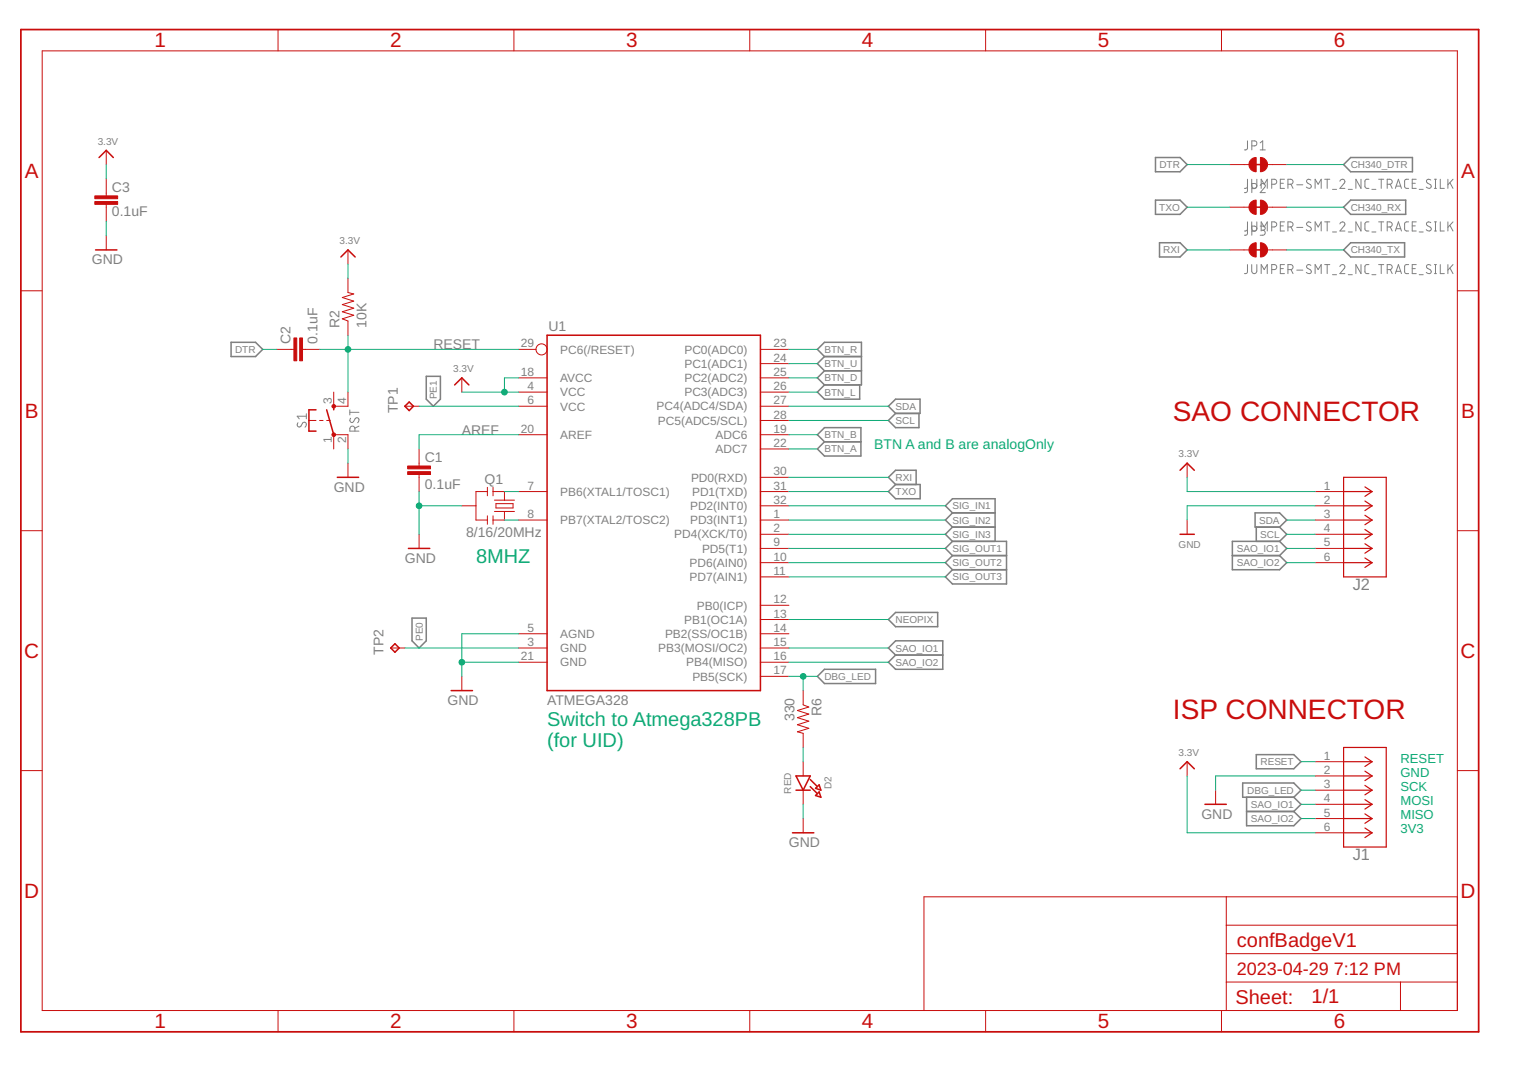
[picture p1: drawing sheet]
<svg xmlns="http://www.w3.org/2000/svg" width="297mm" height="210mm" viewBox="0 0 297 210" stroke-linecap="round" stroke-linejoin="round" font-family="sans-serif">
<g fill="none" stroke="#808080" stroke-width=".19">
<path d="M242.8 36.3l-.1 .3-.5 .1M242.8 27.4v1.6l-.2 .2h-.4M242.8 34.9v2.4l-.2 .2h-.4M243.6 34.9l.1 2.6M243.7 28.4h.5a.49 .49 0 0 0 .5-.5 .49 .49 0 0 0-.5-.5h-.5v1.8M243.7 35.7h.5a.5 .5 0 0 1 .5 .5 .5 .5 0 0 1-.5 .5h-.5M244.6 34.9v1.3a.5 .5 0 0 1-.5 .5 .5 .5 0 0 1-.5-.5M245.3 36.1a.49 .49 0 0 1 .7-.3 .49 .49 0 0 1 .1 .7l-.8 1h1M245.3 29.2h1M245.3 27.8l.5-.4v1.8M245.5 36.7v-1.8l.6 1 .6-1v1.8M247.5 35.9h.5a.49 .49 0 0 0 .5-.5 .49 .49 0 0 0-.5-.5h-.5v1.8"/>
<path d="M249.2 35.7h.6M250 34.9h-.8v1.8h.8M250.7 35.9h.5a.49 .49 0 0 0 .5-.5 .49 .49 0 0 0-.5-.5h-.5v1.8M251.3 35.9l.4 .8M252.4 36h1.2M255.2 35.1l-.6-.2-.3 .4 .2 .3 .6 .3a.44 .44 0 0 1 0 .7 .44 .44 0 0 1-.7 0l-.1-.2M256 36.7v-1.8l.6 1 .6-1v1.8M257.9 34.9h.9M258.3 34.9v1.8M259.4 36.9h.8M260.8 35.3a.48 .48 0 0 1 .7-.4 .48 .48 0 0 1 .1 .8l-.8 1h1M262.4 36.9h.8"/>
<path d="M264.9 34.9v1.8l-1-1.8v1.8M266.5 34.9h-.6l-.2 .4v1.1l.2 .2 .6 .1M267 36.9h.8M268.4 34.9h.9M268.9 34.9v1.8M270 35.9h.5a.49 .49 0 0 0 .5-.5 .49 .49 0 0 0-.5-.5h-.5v1.8M270.6 35.9l.4 .8M271.6 36.7l.6-1.8 .6 1.8M271.8 36.2h.8M274.2 34.9h-.6l-.2 .4v1.1l.2 .2 .6 .1M274.9 35.7h.6M275.7 34.9h-.8v1.8h.8"/>
<path d="M276.2 36.9h.8M278.5 35.1l-.2-.2a.41 .41 0 0 0-.6 .2 .41 .41 0 0 0 .2 .5l.5 .3a.41 .41 0 0 1 .1 .6 .41 .41 0 0 1-.5 .1l-.4-.2M279.2 36.7h.4M279.2 34.9h.4M279.4 34.9v1.8M280.4 34.9v1.8h.7M281.8 34.9v1.8M282.2 35.6l.6 1.1M282.8 34.9l-1 1.1M242.8 44.6l-.1 .3-.5 .1M242.8 51.5v1.5l-.2 .3h-.4M242.8 43.2v2.4l-.2 .2h-.4"/>
<path d="M243.6 51.5v1.3a.5 .5 0 0 0 .5 .5 .5 .5 0 0 0 .5-.5v-1.3M243.6 43.2l.1 2.6M243.7 44h.5a.5 .5 0 0 1 .4 .5 .5 .5 0 0 1-.4 .5h-.5M244.6 43.2v1.3a.5 .5 0 0 1-.5 .5 .5 .5 0 0 1-.5-.5M245.3 44h.6a.4 .4 0 0 1 .4 .4 .4 .4 0 0 1-.4 .4h-.4M245.5 45v-1.8l.6 1 .6-1v1.8M245.5 53.3v-1.8l.6 1 .6-1v1.8M245.8 44.8a.49 .49 0 0 1 .5 .5 .49 .49 0 0 1-.5 .5h-.5M247.5 44.2h.5a.5 .5 0 0 0 .5-.5 .5 .5 0 0 0-.5-.5h-.5v1.8M247.5 52.5h.5a.49 .49 0 0 0 .5-.5 .49 .49 0 0 0-.5-.5h-.5v1.8M249.2 44h.6M249.2 52.3h.6"/>
<path d="M250 43.2h-.8v1.8h.8M250 51.5h-.8v1.8h.8M250.7 44.2h.5a.5 .5 0 0 0 .5-.5 .5 .5 0 0 0-.5-.5h-.5v1.8M250.7 52.5h.5a.49 .49 0 0 0 .5-.5 .49 .49 0 0 0-.5-.5h-.5v1.8M251.3 44.2l.4 .8M251.3 52.5l.4 .8M252.4 44.3h1.2M252.4 52.6h1.2M255.2 43.3a.45 .45 0 0 0-.7-.1 .45 .45 0 0 0-.1 .7l.7 .3a.45 .45 0 0 1 0 .7 .45 .45 0 0 1-.7 0l-.1-.2M255.2 51.7l-.6-.2-.3 .4 .1 .3 .7 .3a.45 .45 0 0 1 0 .7 .45 .45 0 0 1-.7 0l-.1-.2M256 45v-1.8l.6 1 .6-1v1.8M256 53.3v-1.8l.6 1 .6-1v1.8"/>
<path d="M257.9 43.2h.9M257.9 51.5h.9M258.3 43.2v1.8M258.3 51.5v1.8M259.4 45.2h.8M259.4 53.5h.8M260.8 43.6a.48 .48 0 0 1 .7-.4 .48 .48 0 0 1 .1 .8l-.8 1h1M260.8 51.9a.48 .48 0 0 1 .7-.4 .48 .48 0 0 1 .1 .8l-.8 1h1M262.4 45.2h.8M262.4 53.5h.8M264.9 43.2v1.8l-1-1.8v1.8M264.9 51.5v1.8l-1-1.8v1.8"/>
<path d="M266.5 43.2h-.6l-.2 .4v1.1l.2 .2 .6 .1M266.5 51.5h-.6l-.2 .4v1.1l.2 .3h.6M267 45.2h.8M267 53.5h.8M268.4 43.2h.9M268.4 51.5h.9M268.9 43.2v1.8M268.9 51.5v1.8M270 44.2h.5a.5 .5 0 0 0 .5-.5 .5 .5 0 0 0-.5-.5h-.5v1.8M270 52.5h.5a.49 .49 0 0 0 .5-.5 .49 .49 0 0 0-.5-.5h-.5v1.8M270.6 44.2l.4 .8M270.6 52.5l.4 .8"/>
<path d="M271.6 45l.6-1.8 .6 1.8M271.6 53.3l.6-1.8 .6 1.8M271.8 44.5h.8M271.8 52.8h.8M274.2 43.2h-.6l-.2 .4v1.1l.2 .2 .6 .1M274.2 51.5h-.6l-.2 .4v1.1l.2 .3h.6M274.9 44h.6M274.9 52.3h.6M275.7 43.2h-.8v1.8h.8M275.7 51.5h-.8v1.8h.8M276.2 45.2h.8M276.2 53.5h.8"/>
<path d="M278.5 43.3a.46 .46 0 0 0-.6-.1 .46 .46 0 0 0-.2 .7l.7 .3a.42 .42 0 0 1 .1 .6 .42 .42 0 0 1-.5 .2l-.4-.3M278.5 51.7a.45 .45 0 0 0-.6-.2 .45 .45 0 0 0-.2 .7l.7 .3a.42 .42 0 0 1 .1 .6 .42 .42 0 0 1-.5 .2l-.4-.3M279.2 45h.4M279.2 43.2h.4M279.2 53.3h.4M279.2 51.5h.4M279.4 43.2v1.8M279.4 51.5v1.8M280.4 43.2v1.8h.7M280.4 51.5v1.8h.7M281.8 43.2v1.8M281.8 51.5v1.8"/>
<path d="M282.2 43.9l.6 1.1M282.2 52.2l.6 1.1M282.8 43.2l-1 1.1M282.8 51.5l-1 1.1M68.1 79.8v1M58 82.3a.45 .45 0 0 0-.1 .6 .45 .45 0 0 0 .6 .2l.4-.7a.45 .45 0 0 1 .7-.1 .45 .45 0 0 1-.1 .7l-.1 .2M59.6 81h-1.8l.5 .6M59.6 80.6v1M68.1 80.3h1.8M68.2 81.4a.45 .45 0 0 0-.1 .6 .45 .45 0 0 0 .6 .2l.4-.7a.45 .45 0 0 1 .7 0 .45 .45 0 0 1 0 .6l-.2 .2M69.1 83.9v-.4a.5 .5 0 0 0-.5-.5 .5 .5 0 0 0-.5 .5v.4h1.8M69.9 83l-.8 .4"/>
</g>
<g fill="none" stroke="#808080" stroke-width=".3">
<path d="M224.9 39h4.8l1.4 1.3-1.4 1.4h-4.8zM224.9 30.7h4.8l1.4 1.3-1.4 1.4h-4.8zM261.5 32l1.4-1.3h12v2.7h-12zM225.7 47.3h4l1.4 1.4-1.4 1.3h-4zM261.5 40.3l1.4-1.3h10.7v2.7h-10.7zM262.9 47.3h10.5v2.7h-10.5l-1.4-1.3zM45 66.7h4.7l1.4 1.3-1.4 1.4h-4.7zM83 73.3h2.7v4.4l-1.4 1.4-1.3-1.4zM160.5 69.4h7.2M160.5 69.4l-1.4-1.4 1.4-1.3h7.2v8.3h-7.2M160.5 72.2l-1.4 1.4 1.4 1.4M160.5 72.2h7.2"/>
<path d="M160.5 69.4l-1.4 1.4 1.4 1.4M160.5 75l-1.4 1.3 1.4 1.4h6.8v-2.7M172.9 79.1l1.4-1.4h4.8v2.8h-4.8zM159.1 84.6l1.4-1.3h7.1v5.5h-7.1l-1.4-1.4 1.4-1.4zM160.5 86h7.1M172.9 95.7l1.4-1.4h4.8v2.8h-4.8zM174.3 94.3l-1.4-1.4 1.4-1.3h4v2.7M174.3 80.5l-1.4 1.4 1.4 1.4h4.6v-2.8M185.4 99.9l-1.4-1.4 1.4-1.4h8.3v8.3M185.4 99.9h8.3M185.4 99.9l-1.4 1.4 1.4 1.3M244.3 99.9h4.8l1.4 1.4-1.4 1.3h-4.8z"/>
<path d="M185.4 105.4l-1.4 1.4 1.4 1.4M185.4 102.6h8.3M185.4 102.6l-1.4 1.4 1.4 1.4M185.4 105.4h10.5v8.3h-10.5l-1.4-1.4 1.4-1.4M185.4 108.2h10.5M185.4 108.2l-1.4 1.4 1.4 1.3M185.4 110.9h10.5M239.9 108.2h9.2M244.5 102.6v2.8M249.1 105.4h-9.2v5.5h9.2l1.4-1.3-1.4-1.4M249.1 102.6l1.4 1.4-1.4 1.4M249.1 105.4l1.4 1.4-1.4 1.4"/>
<path d="M80.2 120.4h2.8v4.4l-1.4 1.4-1.4-1.4zM159.1 131.7l1.4-1.4h9.9v2.8h-9.9zM172.9 126.2l1.4-1.4h9.2v5.5h-9.2l-1.4-1.4 1.4-1.3zM172.9 120.6l1.4-1.3h8.2v2.7h-8.2zM174.3 127.6h9.2M241.9 152.5h9.9l1.4 1.4-1.4 1.3h-9.9zM242.7 158h9.1M242.7 155.2v5.6h9.1l1.4-1.4-1.4-1.4M244.5 146.9h7.3l1.4 1.4-1.4 1.4h-7.3zM251.8 155.2l1.4 1.4-1.4 1.4"/>
</g>
<g fill="none" stroke="#c90d0c" stroke-width=".19">
<path d="M8.2 9.9h275.5v186.9h-275.5zM54.1 5.8v4.1M100 5.8v4.1M145.9 5.8v4.1M191.9 5.8v4.1M237.8 5.8v4.1M20.7 29.3v2.7M20.7 34.8v3.3M20.7 39.8v3.3M239.4 32h3.7M246.7 32h3.8M4.1 56.6h4.1"/>
<path d="M20.7 45.9v2.8M67.7 54.2v2.8l1.2 .2-2.3 .7 2.3 .7-2.3 .7 2.3 .7-2.3 .7 2.3 .7-2.3 .7 1.1 .4v2.8M67.7 48.7v2.7M239.4 40.3h3.7M239.4 48.7h3.7M246.7 40.3h3.8M246.7 48.7h3.8M283.7 56.6h4.1M53.9 68h3.3M58.9 68h3.3M65 76.3v2.8h2.7v-2.8M78.8 79.1h2.8"/>
<path d="M89.9 73.6v2.7M101 76.3h5.5M101 79.1h5.5M101 73.6h5.5M101 68h3.3M148 76.3h5.6M148 79.1h5.6M148 73.6h5.6M148 70.8h5.6M148 68h5.6M60.1 81.9h1.4M62.2 81.9h.7"/>
<path d="M63.6 81.9h.7M65 87.4v-2.8h2.7v2.8M67.7 90.2v2.7M81.6 87.4v3.3M81.6 92.4v3.3M89.9 98.5h2.7M94.9 95.7h-2.3v5.6h2.3M94.9 94.9v1.6M96 95.7h2.2v1.7M96 94.9v1.6M96.2 99.6h3.9M96.2 97.4h3.9"/>
<path d="M96.5 98.1h3.4v.8h-3.4zM98.2 99.6v1.7h-2.2M101 95.7h5.5M101 84.6h5.5M148 95.7h5.6M148 84.6h5.6M148 98.5h5.6M148 92.9h5.6M148 87.4h5.6M148 81.9h5.6M231.1 90.2v2.7M256 95.7h5.5"/>
<path d="M256 98.5h5.5M4.1 103.3h4.1M81.6 104v2.8M94.9 100.4v1.7M96 100.4v1.7M101 101.3h5.5M148 101.3h5.6M148 117.9h5.6M148 112.3h5.6M148 109.6h5.6M148 106.8h5.6M148 104h5.6"/>
<path d="M231.1 101.3v2.7M256 101.3h5.5M256 109.6h5.5M256 106.8h5.5M256 104h5.5M283.7 103.3h4.1M76.1 126.2h2.7M89.9 131.7v2.8M101 126.2h5.5M101 128.9h5.5M101 123.4h5.5M148 131.7h5.6"/>
<path d="M148 126.2h5.6M148 128.9h5.6M148 123.4h5.6M148 120.6h5.6M156.3 134.5v2.7l1.1 .5-2.2 .6 2.2 .7-2.2 .7 2.2 .7-2.2 .7 2.2 .7-2.2 .7 1.1 .3v2.7M4.1 150.1h4.1M156.3 148.3v2.8M156.3 153.9v2.7M156.3 159.4v2.8M231.1 148.3v2.8M236.6 153.9v2.7M256 148.3h5.5"/>
<path d="M256 151.1h5.5M256 153.9h5.5M256 156.6h5.5M256 159.4h5.5M283.7 150.1h4.1M238.7 174.6v22.2M256 162.2h5.5M283.7 174.6h-103.8v22.2M54.1 196.8v4.1M100 196.8v4.1M145.9 196.8v4.1M191.9 196.8v4.1"/>
<path d="M237.8 196.8v4.1M238.7 191.2h45M238.7 185.7h45M238.7 180.1h45M272.6 191.2v5.6"/>
<circle cx="105.4" cy="68" r="1.08"/>
</g>
<g fill="none" stroke="#c90d0c" stroke-width=".3">
<path d="M19.3 30.7l1.4-1.4 1.4 1.4M244.1 32h1.9M18.6 48.7h4.2M66.4 50l1.3-1.3 1.4 1.3M244.1 48.7h1.9M244.1 40.3h1.9M61.5 79.8h-1.4v4.1h1.4M63.6 79.8l1.4 4.8M65 79.1v.7M78.8 79.1l.9-.8 .8 .8-.8 .8zM88.5 75l1.4-1.4 1.4 1.4M106.5 65.3h41.5v69.2h-41.5z"/>
<path d="M65.7 92.9h4.1M229.7 91.6l1.4-1.4 1.4 1.4M79.5 106.8h4.2M229.7 104h2.8M76.9 125.3l.8 .9-.8 .8-.8-.8zM87.8 134.5h4.2M154.9 151.1h2.8l-1.4 2.8zM154.9 153.9h2.8M157.7 153.2l1.4 1.3M157.7 151.8l1.4 1.4M158.7 153.5l.7-.7 .4 1.1zM158.7 154.9l.7-.7 .4 1z"/>
<path d="M229.7 149.7l1.4-1.4 1.4 1.4M234.5 156.6h4.2M154.3 162.2h4.1"/>
</g>
<g fill="#c90d0c" stroke="#c90d0c" stroke-width=".19">
<path d="M18.5 38.1h4.4v.6h-4.4z"/>
<path d="M18.5 39.2h4.4v.6h-4.4z"/>
<path d="M79.4 90.7h4.4v.6h-4.4z"/>
<path d="M79.4 91.8h4.4v.6h-4.4z"/>
<path d="M57.2 65.8h.6v4.5h-.6z"/>
<path d="M58.3 65.8h.6v4.5h-.6z"/>
</g>
<path d="M4.1 5.8h283.7v195.1h-283.7z" fill="none" stroke="#c90d0c" stroke-width=".34"/>
<g fill="#c90d0c" stroke="#c90d0c" stroke-width=".19">
<path d="M245.3 30.7a1.37 1.37 0 0 1 1.4 1.3h-1.4z" fill-rule="evenodd"/>
<path d="M245.3 32h1.4a1.37 1.37 0 0 1-1.4 1.4z" fill-rule="evenodd"/>
<path d="M243.5 31.1l.6-.4h.4v2.7a1.39 1.39 0 0 1-1.3-.8 1.39 1.39 0 0 1 .3-1.5z" fill-rule="evenodd"/>
<path d="M245.3 39a1.37 1.37 0 0 1 1.4 1.3h-1.4z" fill-rule="evenodd"/>
<path d="M245.3 40.3h1.4a1.37 1.37 0 0 1-1.4 1.4z" fill-rule="evenodd"/>
<path d="M243.5 39.4l.6-.4h.4v2.7a1.39 1.39 0 0 1-1.3-.8 1.39 1.39 0 0 1 .3-1.5z" fill-rule="evenodd"/>
<path d="M245.3 47.3a1.37 1.37 0 0 1 1.4 1.4h-1.4z" fill-rule="evenodd"/>
<path d="M245.3 48.7h1.4a1.37 1.37 0 0 1-1.4 1.3z" fill-rule="evenodd"/>
<path d="M243.5 47.7l1-.4v2.7a1.39 1.39 0 0 1-1.3-.8 1.39 1.39 0 0 1 .3-1.5z" fill-rule="evenodd"/>
<circle cx="65" cy="84.6" r=".37"/>
<circle cx="65" cy="79.1" r=".36"/>
</g>
<g fill="none" stroke="#c90d0c" stroke-width=".23">
<path d="M261.5 95.7h5.6M261.5 98.5h5.6M261.5 92.9h8.3v19.4h-8.3zM265.7 94.8l1.4 .9M265.7 97.6l1.4 .9M267.1 95.7l-1.4 .9M267.1 98.5l-1.4 .9M261.5 101.3h5.6M261.5 104h5.6M261.5 106.8h5.6M261.5 109.6h5.6M265.7 100.3l1.4 1"/>
<path d="M265.7 103.1l1.4 .9M265.7 105.9l1.4 .9M265.7 108.6l1.4 1M267.1 101.3l-1.4 .9M267.1 104l-1.4 .9M267.1 106.8l-1.4 .9M267.1 109.6l-1.4 .9M261.5 145.5h8.3v19.4h-8.3zM261.5 148.3h5.6M261.5 151.1h5.6M261.5 153.9h5.6M261.5 156.6h5.6"/>
<path d="M261.5 159.4h5.6M265.7 147.4l1.4 .9M265.7 150.2l1.4 .9M265.7 152.9l1.4 1M265.7 155.7l1.4 .9M265.7 158.5l1.4 .9M267.1 148.3l-1.4 .9M267.1 151.1l-1.4 .9M267.1 153.9l-1.4 .9M267.1 156.6l-1.4 .9M267.1 159.4l-1.4 .9M261.5 162.2h5.6"/>
<path d="M265.7 161.2l1.4 1M267.1 162.2l-1.4 .9"/>
</g>
<g fill="none" stroke="#0dab76" stroke-width=".19">
<path d="M20.7 32v2.8M231.1 32h8.3M250.5 32h11M20.7 43.1v2.8M67.7 51.4v2.8M231.1 40.3h8.3M231.1 48.7h8.3M250.5 40.3h11M250.5 48.7h11M51.1 68h2.8M62.2 68h38.8M67.7 65.3v11"/>
<path d="M81.6 79.1h19.4M89.9 76.3h11.1M101 73.6h-2.8v2.7M153.6 68h5.5M153.6 76.3h5.5M153.6 73.6h5.5M153.6 70.8h5.5M153.6 79.1h19.3M67.7 87.4v2.8M81.6 98.5h8.3M81.6 95.7v8.3M98.2 95.7h2.8"/>
<path d="M101 84.6h-19.4v2.8M153.6 98.5h30.4M153.6 84.6h5.5M153.6 95.7h19.3M153.6 92.9h19.3M153.6 87.4h5.5M153.6 81.9h19.3M231.1 92.9v2.8h24.9M256 98.5h-24.9v2.8M98.2 101.3h2.8M153.6 101.3h30.4M153.6 104h30.4"/>
<path d="M153.6 106.8h30.4M153.6 109.6h30.4M153.6 112.3h30.4M250.5 101.3h5.5M250.5 104h5.5M250.5 106.8h5.5M250.5 109.6h5.5M78.8 126.2h22.2M89.9 128.9h11.1M101 123.4h-11.1v8.3M153.6 128.9h19.3M153.6 131.7h5.5"/>
<path d="M153.6 120.6h19.3M153.6 126.2h19.3M156.3 131.7v2.8M156.3 145.5v2.8M156.3 156.6v2.8M231.1 151.1v11.1h24.9M253.2 148.3h2.8M253.2 153.9h2.8M253.2 156.6h2.8M253.2 159.4h2.8M256 151.1h-19.4v2.8"/>
</g>
<g fill="#0dab76" stroke="#0dab76" stroke-width=".19">
<circle cx="81.6" cy="98.5" r=".55"/>
<circle cx="89.9" cy="128.9" r=".55"/>
<circle cx="67.7" cy="68" r=".55"/>
<circle cx="156.3" cy="131.7" r=".55"/>
<circle cx="98.2" cy="76.3" r=".55"/>
</g>
<g font-size="5.5" fill="#c90d0c">
<text x="228.3" y="81.9">SAO CONNECTOR</text>
<text x="228.3" y="140">ISP CONNECTOR</text>
</g>
<g font-size="4" fill="#c90d0c">
<text x="30.1" y="9.2">1</text>
<text x="76" y="9.2">2</text>
<text x="121.9" y="9.2">3</text>
<text x="167.8" y="9.2">4</text>
<text x="213.7" y="9.2">5</text>
<text x="259.6" y="9.2">6</text>
<text x="4.8" y="34.7">A</text>
<text x="284.4" y="34.7">A</text>
<text x="4.8" y="81.4">B</text>
<text x="284.4" y="81.4">B</text>
<text x="4.7" y="128.1">C</text>
<text x="284.3" y="128.1">C</text>
<text x="4.7" y="174.8">D</text>
<text x="284.3" y="174.8">D</text>
<text x="30.1" y="200.3">1</text>
<text x="76" y="200.3">2</text>
<text x="121.9" y="200.3">3</text>
<text x="167.8" y="200.3">4</text>
<text x="213.7" y="200.3">5</text>
<text x="259.6" y="200.3">6</text>
</g>
<g font-size="3.9" fill="#0dab76">
<text x="92.7" y="109.6">8MHZ</text>
<text x="106.5" y="141.4">Switch to Atmega328PB</text>
<text x="106.5" y="145.5">(for UID)</text>
</g>
<g font-size="3.9" fill="#c90d0c">
<text x="240.8" y="184.3">confBadgeV1</text>
<text x="240.5" y="195.5">Sheet:</text>
<text x="255.3" y="195.4">1/1</text>
</g>
<g font-size="3.5" fill="#c90d0c">
<text x="240.8" y="189.8">2023-04-29</text>
<text x="259.7" y="189.8">7:12 PM</text>
</g>
<g font-size="3.2" fill="#808080">
<text x="263.3" y="114.8">J2</text>
<text x="263.3" y="167.4">J1</text>
</g>
<g font-size="2.7" fill="#808080">
<text x="21.8" y="37.4">C3</text>
<text x="21.8" y="42.2">0.1uF</text>
<text x="17.9" y="51.4">GND</text>
<text x="66.1" y="63.9" transform="rotate(-90 66.1 63.9)">R2</text>
<text x="71.3" y="63.9" transform="rotate(-90 71.3 63.9)">10K</text>
<text x="106.8" y="64.4">U1</text>
<text x="56.5" y="66.9" transform="rotate(-90 56.5 66.9)">C2</text>
<text x="61.8" y="66.9" transform="rotate(-90 61.8 66.9)">0.1uF</text>
<text x="84.4" y="68">RESET</text>
<text x="77.4" y="80.5" transform="rotate(-90 77.4 80.5)">TP1</text>
<text x="89.9" y="84.6">AREF</text>
<text x="65" y="95.7">GND</text>
<text x="82.7" y="95.3">0.1uF</text>
<text x="82.7" y="90">C1</text>
<text x="94.3" y="94.3">Q1</text>
<text x="90.7" y="104.6">8/16/20MHz</text>
<text x="78.8" y="109.6">GND</text>
<text x="74.7" y="127.6" transform="rotate(-90 74.7 127.6)">TP2</text>
<text x="87.1" y="137.2">GND</text>
<text x="106.5" y="137.2">ATMEGA328</text>
<text x="154.7" y="140.4" transform="rotate(-90 154.7 140.4)">330</text>
<text x="159.9" y="139.4" transform="rotate(-90 159.9 139.4)">R6</text>
<text x="233.8" y="159.4">GND</text>
<text x="153.6" y="164.9">GND</text>
</g>
<text font-size="2.7" fill="#0dab76" x="170.2" y="87.4">BTN A and B are analogOnly</text>
<g font-size="2.5" fill="#0dab76">
<text x="272.6" y="148.6">RESET</text>
<text x="272.6" y="151.3">GND</text>
<text x="272.6" y="154">SCK</text>
<text x="272.6" y="156.7">MOSI</text>
<text x="272.6" y="159.4">MISO</text>
<text x="272.6" y="162.2">3V3</text>
</g>
<g font-size="2.3" fill="#808080">
<text x="101.4" y="67.6">29</text>
<text x="109" y="68.9">PC6(/RESET)</text>
<text x="133.2" y="71.6">PC1(ADC1)</text>
<text x="133.2" y="68.9">PC0(ADC0)</text>
<text x="150.6" y="70.4">24</text>
<text x="150.6" y="67.6">23</text>
<text x="101.4" y="73.2">18</text>
<text x="102.7" y="76">4</text>
<text x="109" y="77.2">VCC</text>
<text x="109" y="74.4">AVCC</text>
<text x="133.2" y="77.2">PC3(ADC3)</text>
<text x="133.2" y="74.4">PC2(ADC2)</text>
<text x="150.6" y="76">26</text>
<text x="150.6" y="73.2">25</text>
<text x="64.6" y="78.7" transform="rotate(-90 64.6 78.7)">3</text>
<text x="67.4" y="78.7" transform="rotate(-90 67.4 78.7)">4</text>
<text x="102.7" y="78.7">6</text>
<text x="109" y="79.9">VCC</text>
<text x="127.8" y="79.9">PC4(ADC4/SDA)</text>
<text x="128.1" y="82.7">PC5(ADC5/SCL)</text>
<text x="150.6" y="81.5">28</text>
<text x="150.6" y="78.7">27</text>
<text x="64.6" y="86.3" transform="rotate(-90 64.6 86.3)">1</text>
<text x="67.4" y="86.3" transform="rotate(-90 67.4 86.3)">2</text>
<text x="101.4" y="84.3">20</text>
<text x="109" y="85.5">AREF</text>
<text x="139.3" y="88.2">ADC7</text>
<text x="139.3" y="85.5">ADC6</text>
<text x="150.6" y="87">22</text>
<text x="150.6" y="84.3">19</text>
<text x="102.7" y="95.3">7</text>
<text x="134.5" y="93.8">PD0(RXD)</text>
<text x="150.6" y="95.3">31</text>
<text x="150.6" y="92.6">30</text>
<text x="257.7" y="95.3">1</text>
<text x="102.7" y="100.9">8</text>
<text x="109" y="96.5">PB6(XTAL1/TOSC1)</text>
<text x="134.3" y="99.3">PD2(INT0)</text>
<text x="134.7" y="96.5">PD1(TXD)</text>
<text x="150.6" y="100.9">1</text>
<text x="150.6" y="98.1">32</text>
<text x="257.7" y="98.1">2</text>
<text x="257.7" y="100.9">3</text>
<text x="109" y="102.1">PB7(XTAL2/TOSC2)</text>
<text x="131.2" y="104.8">PD4(XCK/T0)</text>
<text x="134.3" y="102.1">PD3(INT1)</text>
<text x="136.7" y="107.6">PD5(T1)</text>
<text x="150.6" y="106.4">9</text>
<text x="150.6" y="103.6">2</text>
<text x="257.7" y="103.6">4</text>
<text x="257.7" y="106.4">5</text>
<text x="134.2" y="113.1">PD7(AIN1)</text>
<text x="134.2" y="110.4">PD6(AIN0)</text>
<text x="150.6" y="111.9">11</text>
<text x="150.6" y="109.2">10</text>
<text x="257.7" y="109.2">6</text>
<text x="135.7" y="118.7">PB0(ICP)</text>
<text x="150.6" y="117.5">12</text>
<text x="102.7" y="125.8">3</text>
<text x="102.7" y="123">5</text>
<text x="109" y="124.2">AGND</text>
<text x="129.5" y="124.2">PB2(SS/OC1B)</text>
<text x="133.2" y="121.5">PB1(OC1A)</text>
<text x="150.6" y="125.8">15</text>
<text x="150.6" y="123">14</text>
<text x="150.6" y="120.2">13</text>
<text x="101.4" y="128.6">21</text>
<text x="109" y="127">GND</text>
<text x="109" y="129.8">GND</text>
<text x="128.1" y="127">PB3(MOSI/OC2)</text>
<text x="133.6" y="129.8">PB4(MISO)</text>
<text x="150.6" y="131.3">17</text>
<text x="150.6" y="128.6">16</text>
<text x="134.8" y="132.5">PB5(SCK)</text>
<text x="257.7" y="147.9">1</text>
<text x="257.7" y="150.7">2</text>
<text x="257.7" y="153.5">3</text>
<text x="257.7" y="156.2">4</text>
<text x="257.7" y="159">5</text>
<text x="257.7" y="161.8">6</text>
</g>
<g font-size="1.9" fill="#808080">
<text x="19" y="28.2">3.3V</text>
<text x="225.7" y="32.7">DTR</text>
<text x="262.9" y="32.7">CH340_DTR</text>
<text x="225.7" y="41">TXO</text>
<text x="262.9" y="41">CH340_RX</text>
<text x="66.1" y="47.6">3.3V</text>
<text x="226.4" y="49.3">RXI</text>
<text x="262.9" y="49.4">CH340_TX</text>
<text x="45.7" y="68.7">DTR</text>
<text x="160.5" y="71.5">BTN_U</text>
<text x="160.5" y="68.7">BTN_R</text>
<text x="85" y="77.7" transform="rotate(-90 85 77.7)">PE1</text>
<text x="88.2" y="72.5">3.3V</text>
<text x="160.5" y="74.3">BTN_D</text>
<text x="160.5" y="77">BTN_L</text>
<text x="174.3" y="79.8">SDA</text>
<text x="174.3" y="82.6">SCL</text>
<text x="160.5" y="88.1">BTN_A</text>
<text x="160.5" y="85.3">BTN_B</text>
<text x="229.4" y="89.1">3.3V</text>
<text x="174.3" y="93.6">RXI</text>
<text x="174.3" y="96.4">TXO</text>
<text x="185.4" y="99.2">SIG_IN1</text>
<text x="185.4" y="101.9">SIG_IN2</text>
<text x="245.1" y="101.9">SDA</text>
<text x="185.4" y="104.7">SIG_IN3</text>
<text x="185.4" y="107.5">SIG_OUT1</text>
<text x="229.4" y="106.8">GND</text>
<text x="240.7" y="107.5">SAO_IO1</text>
<text x="245.3" y="104.7">SCL</text>
<text x="185.4" y="110.3">SIG_OUT2</text>
<text x="185.4" y="113">SIG_OUT3</text>
<text x="240.7" y="110.2">SAO_IO2</text>
<text x="82.3" y="124.8" transform="rotate(-90 82.3 124.8)">PE0</text>
<text x="174.3" y="121.3">NEOPIX</text>
<text x="174.3" y="126.9">SAO_IO1</text>
<text x="174.3" y="129.6">SAO_IO2</text>
<text x="160.5" y="132.4">DBG_LED</text>
<text x="229.4" y="147.2">3.3V</text>
<text x="245.4" y="149">RESET</text>
<text x="154" y="154.5" transform="rotate(-90 154 154.5)">RED</text>
<text x="161.9" y="153.7" transform="rotate(-90 161.9 153.7)">D2</text>
<text x="242.8" y="154.5">DBG_LED</text>
<text x="243.5" y="157.3">SAO_IO1</text>
<text x="243.5" y="160.1">SAO_IO2</text>
</g>
</svg>
